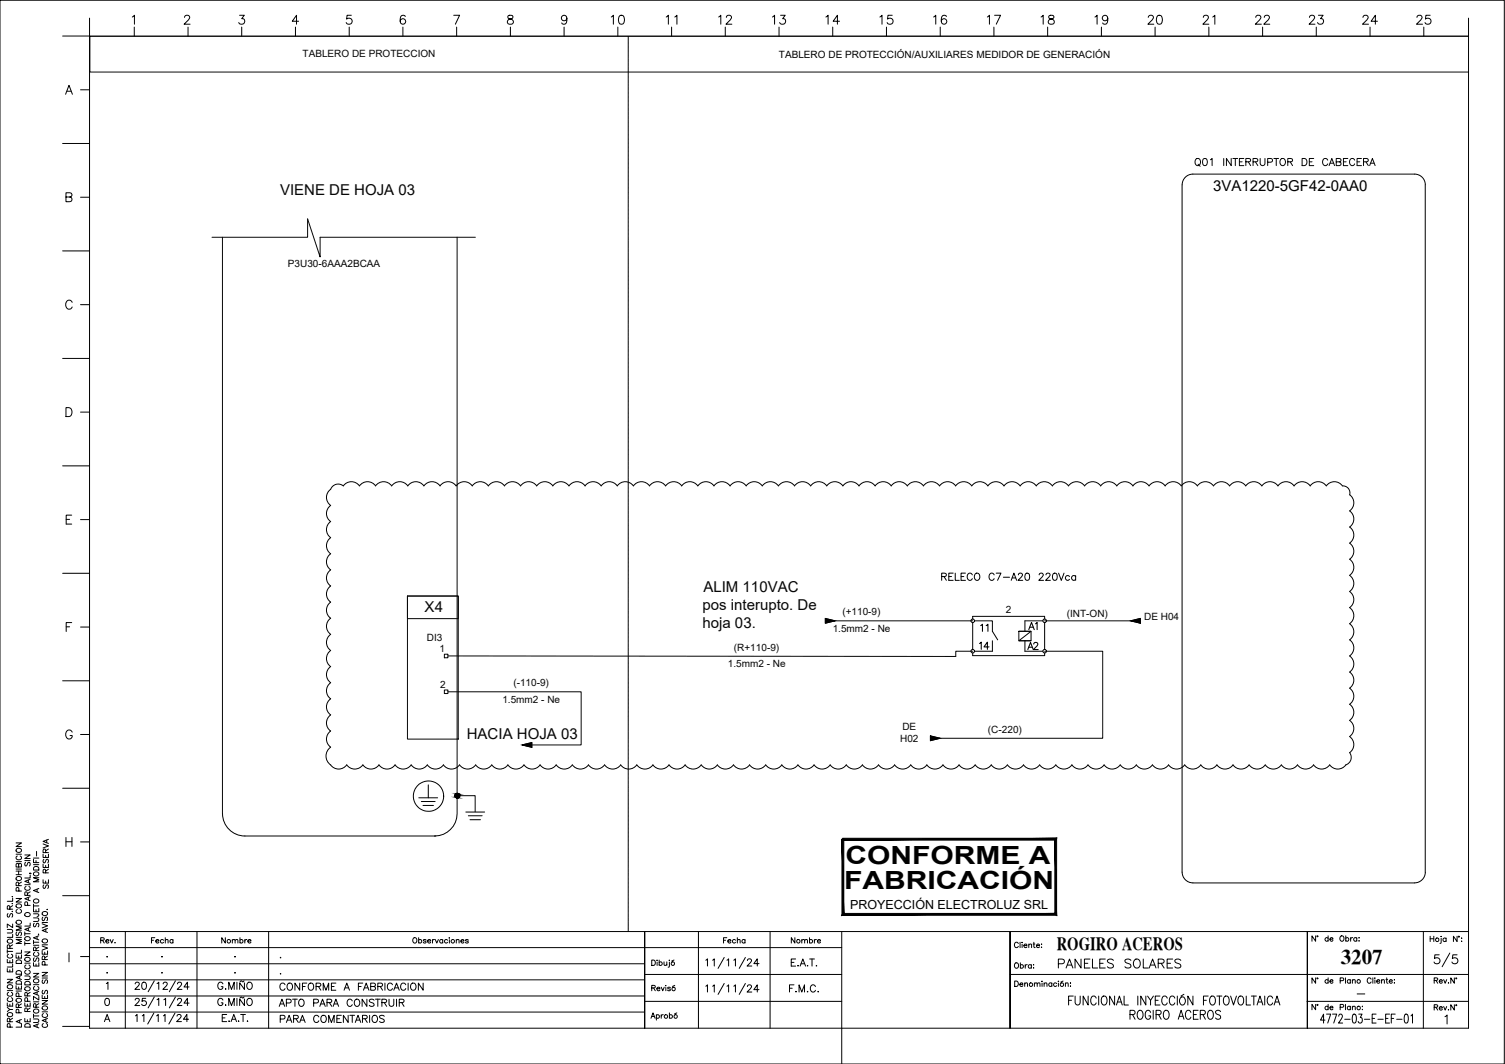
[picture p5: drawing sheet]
<svg xmlns="http://www.w3.org/2000/svg" width="420mm" height="297mm" viewBox="0 0 420 297" stroke-linecap="round" stroke-linejoin="round" font-family="sans-serif">
<!-- layer: Trinchera -->
<g fill="none" stroke="#000" stroke-width=".28">
<path d="M175.4 10.1v.5M175.4 10.7v.1M175.4 11v.7M175.4 11.8v.2M175.4 12.1v.7M175.4 13v.1M175.4 13.2v.8M175.4 14.1v.1M175.4 14.3v.8M175.4 15.2v.1M175.4 15.5v.7M175.4 16.3v.2"/>
<path d="M175.4 16.6v.7M175.4 17.5v.1M175.4 17.7v.8M175.4 18.6v.1M175.4 18.8v.8M175.4 19.7v.1M175.4 20v.7M175.4 20.8v.2M175.4 21.1v.7M175.4 22v.1M175.4 22.2v.8M175.4 23.1v.1"/>
<path d="M175.4 23.3v.8M175.4 24.2v.1M175.4 24.5v.7M175.4 25.3v.2M175.4 25.6v.7M175.4 26.5v.1M175.4 26.7v.8M175.4 27.6v.1M175.4 27.8v.8M175.4 28.7v.1M175.4 29v.7M175.4 29.8v.2"/>
<path d="M175.4 30.1v.7M175.4 31v.1M175.4 31.2v.8M175.4 32.1v.1M175.4 32.3v.8M175.4 33.2v.1M175.4 33.5v.7M175.4 34.3v.2M175.4 34.6v.7M175.4 35.5v.1M175.4 35.7v.8M175.4 36.6v.1"/>
<path d="M175.4 36.8v.8M175.4 37.7v.1M175.4 38v.7M175.4 38.8v.2M175.4 39.1v.7M175.4 40v.1M175.4 40.2v.8M175.4 41.1v.1M175.4 41.3v.8M175.4 42.2v.1M175.4 42.5v.7M175.4 43.3v.2"/>
<path d="M175.4 43.6v.7M175.4 44.5v.1M175.4 44.7v.8M175.4 45.6v.1M175.4 45.8v.8M175.4 46.7v.1M175.4 47v.7M175.4 47.8v.2M175.4 48.1v.7M175.4 49v.1M175.4 49.2v.8M175.4 50.1v.1"/>
<path d="M175.4 50.3v.8M175.4 51.2v.1M175.4 51.5v.7M175.4 52.3v.2M175.4 52.6v.7M175.4 53.5v.1M175.4 53.7v.8M175.4 54.6v.1M175.4 54.8v.8M175.4 55.7v.1M175.4 56v.7M175.4 56.8v.2"/>
<path d="M175.4 57.1v.7M175.4 58v.1M175.4 58.2v.8M175.4 59.1v.1M175.4 59.3v.8M175.4 60.2v.1M175.4 60.5v.7M175.4 61.3v.2M175.4 61.6v.7M175.4 62.5v.1M175.4 62.7v.8M175.4 63.6v.1"/>
<path d="M175.4 63.8v.8M175.4 64.7v.1M175.4 65v.7M175.4 65.8v.2M175.4 66.1v.8M175.4 67v.1M175.4 67.2v.8M175.4 68.1v.1M175.4 68.3v.8M175.4 69.2v.1M175.4 69.5v.7M175.4 70.3v.2"/>
<path d="M175.4 70.6v.7M175.4 71.5v.1M175.4 71.7v.8M175.4 72.6v.1M175.4 72.8v.8M175.4 73.7v.1M175.4 74v.7M175.4 74.9v.1M175.4 75.1v.7M175.4 76v.1M175.4 76.2v.8M175.4 77.1v.1"/>
<path d="M175.4 77.4v.7M175.4 78.2v.1M175.4 78.5v.7M175.4 79.3v.2M175.4 79.6v.7M175.4 80.5v.1M175.4 80.7v.8M175.4 81.6v.1M175.4 81.8v.8M175.4 82.7v.2M175.4 83v.7M175.4 83.8v.2"/>
<path d="M175.4 84.1v.7M175.4 85v.1M175.4 85.2v.8M175.4 86.1v.1M175.4 86.3v.8M175.4 87.2v.1M175.4 87.5v.7M175.4 88.3v.2M175.4 88.6v.8M175.4 89.5v.1M175.4 89.7v.8M175.4 90.6v.1"/>
<path d="M175.4 90.9v.7M175.4 91.7v.1M175.4 92v.7M175.4 92.8v.2M175.4 93.1v.7M175.4 94v.1M175.4 94.2v.8M175.4 95.1v.1M175.4 95.3v.8M175.4 96.2v.1M175.4 96.5v.7M175.4 97.4v.1"/>
<path d="M175.4 97.6v.7M175.4 98.5v.1M175.4 98.7v.8M175.4 99.6v.1M175.4 99.9v.7M175.4 100.7v.1M175.4 101v.7M175.4 101.8v.2M175.4 102.1v.7M175.4 103v.1M175.4 103.2v.8M175.4 104.1v.1"/>
<path d="M175.4 104.3v.8M175.4 105.2v.2M175.4 105.5v.7M175.4 106.3v.2M175.4 106.6v.7M175.4 107.5v.1M175.4 107.7v.8M175.4 108.6v.1M175.4 108.8v.8M175.4 109.7v.1M175.4 110v.7M175.4 110.8v.2"/>
<path d="M175.4 111.1v.8M175.4 112v.1M175.4 112.2v.8M175.4 113.1v.1M175.4 113.4v.7M175.4 114.2v.1M175.4 114.5v.7M175.4 115.3v.2M175.4 115.6v.7M175.4 116.5v.1M175.4 116.7v.8M175.4 117.6v.1"/>
<path d="M175.4 117.8v.8M175.4 118.7v.1M175.4 119v.7M175.4 119.9v.1M175.4 120.1v.7M175.4 121v.1M175.4 121.2v.8M175.4 122.1v.1M175.4 122.4v.7M175.4 123.2v.1M175.4 123.5v.7M175.4 124.3v.2"/>
<path d="M175.4 124.6v.8M175.4 125.5v.1M175.4 125.7v.8M175.4 126.6v.1M175.4 126.8v.8M175.4 127.7v.2M175.4 128v.7M175.4 128.8v.2M175.4 129.1v.7M175.4 130v.1M175.4 130.2v.8M175.4 131.1v.1"/>
<path d="M175.4 131.3v.8M175.4 132.2v.1M175.4 132.5v.7M175.4 133.4v.1M175.4 133.6v.8M175.4 134.5v.1M175.4 134.7v.8M175.4 135.6v.1M175.4 135.9v.7M175.4 136.7v.1M175.4 137v.7M175.4 137.8v.2"/>
<path d="M175.4 138.1v.7M175.4 139v.1M175.4 139.2v.8M175.4 140.1v.1M175.4 140.3v.8M175.4 141.2v.2M175.4 141.5v.7M175.4 142.4v.1M175.4 142.6v.7M175.4 143.5v.1M175.4 143.7v.8M175.4 144.6v.1"/>
<path d="M175.4 144.9v.7M175.4 145.7v.1M175.4 146v.7M175.4 146.8v.2M175.4 147.1v.8M175.4 148v.1M175.4 148.2v.8M175.4 149.1v.1M175.4 149.4v.7M175.4 150.2v.2M175.4 150.5v.7M175.4 151.3v.2"/>
<path d="M175.4 151.6v.7M175.4 152.5v.1M175.4 152.7v.8M175.4 153.6v.1M175.4 153.8v.8M175.4 154.7v.1M175.4 155v.7M175.4 155.9v.1M175.4 156.1v.8M175.4 157v.1M175.4 157.2v.8M175.4 158.1v.1"/>
<path d="M175.4 158.4v.7M175.4 159.2v.1M175.4 159.5v.7M175.4 160.3v.2M175.4 160.6v.8M175.4 161.5v.1M175.4 161.7v.8M175.4 162.6v.1M175.4 162.8v.8M175.4 163.7v.2M175.4 164v.7M175.4 164.9v.1"/>
<path d="M175.4 165.1v.7M175.4 166v.1M175.4 166.2v.8M175.4 167.1v.1M175.4 167.4v.7M175.4 168.2v.1M175.4 168.5v.7M175.4 169.3v.2M175.4 169.6v.8M175.4 170.5v.1M175.4 170.7v.8M175.4 171.6v.1"/>
<path d="M175.4 171.9v.7M175.4 172.7v.2M175.4 173v.7M175.4 173.8v.2M175.4 174.1v.7M175.4 175v.1M175.4 175.2v.8M175.4 176.1v.1M175.4 176.3v.8M175.4 177.2v.1M175.4 177.5v.7M175.4 178.4v.1"/>
<path d="M175.4 178.6v.8M175.4 179.5v.1M175.4 179.7v.8M175.4 180.6v.1M175.4 180.9v.7M175.4 181.7v.1M175.4 182v.7M175.4 182.8v.2M175.4 183.1v.8M175.4 184v.1M175.4 184.2v.8M175.4 185.1v.1"/>
<path d="M175.4 185.3v.8M175.4 186.2v.2M175.4 186.5v.7M175.4 187.4v.1M175.4 187.6v.7M175.4 188.5v.1M175.4 188.7v.8M175.4 189.6v.1M175.4 189.9v.7M175.4 190.7v.1M175.4 191v.7M175.4 191.9v.1"/>
<path d="M175.4 192.1v.8M175.4 193v.1M175.4 193.2v.8M175.4 194.1v.1M175.4 194.4v.7M175.4 195.2v.2M175.4 195.5v.7M175.4 196.3v.2M175.4 196.6v.7M175.4 197.5v.1M175.4 197.7v.8M175.4 198.6v.1"/>
<path d="M175.4 198.8v.8M175.4 199.7v.2M175.4 200v.7M175.4 200.9v.1M175.4 201.1v.8M175.4 202v.1M175.4 202.2v.8M175.4 203.1v.1M175.4 203.4v.7M175.4 204.2v.2M175.4 204.5v.7M175.4 205.3v.2"/>
<path d="M175.4 205.6v.8M175.4 206.5v.1M175.4 206.7v.8M175.4 207.6v.1M175.4 207.9v.7M175.4 208.7v.2M175.4 209v.7M175.4 209.9v.1M175.4 210.1v.7M175.4 211v.1M175.4 211.2v.8M175.4 212.1v.1"/>
<path d="M175.4 212.4v.7M175.4 213.2v.1M175.4 213.5v.7M175.4 214.4v.1M175.4 214.6v.8M175.4 215.5v.1M175.4 215.7v.8M175.4 216.6v.1M175.4 216.9v.7M175.4 217.7v.2M175.4 218v.7M175.4 218.8v.2"/>
<path d="M175.4 219.1v.8M175.4 220v.1M175.4 220.2v.8M175.4 221.1v.1M175.4 221.3v.8M175.4 222.2v.2M175.4 222.5v.7M175.4 223.4v.1M175.4 223.6v.8M175.4 224.5v.1M175.4 224.7v.8M175.4 225.6v.1"/>
<path d="M175.4 225.9v.7M175.4 226.7v.2M175.4 227v.7M175.4 227.8v.2M175.4 228.1v.8M175.4 229v.1M175.4 229.2v.8M175.4 230.1v.1M175.4 230.4v.7M175.4 231.2v.2M175.4 231.5v.7M175.4 232.4v.1"/>
<path d="M175.4 232.6v.7M175.4 233.5v.1M175.4 233.7v.8M175.4 234.6v.1M175.4 234.9v.7M175.4 235.7v.1M175.4 236v.7M175.4 236.9v.1M175.4 237.1v.8M175.4 238v.1M175.4 238.2v.8M175.4 239.1v.1"/>
<path d="M175.4 239.4v.7M175.4 240.2v.2M175.4 240.5v.7M175.4 241.3v.2M175.4 241.6v.8M175.4 242.5v.1M175.4 242.7v.8M175.4 243.6v.1M175.4 243.8v.8M175.4 244.7v.2M175.4 245v.7M175.4 245.9v.1"/>
<path d="M175.4 246.1v.8M175.4 247v.1M175.4 247.2v.8M175.4 248.1v.1M175.4 248.4v.7M175.4 249.2v.2M175.4 249.5v.7M175.4 250.4v.1M175.4 250.6v.8M175.4 251.5v.1M175.4 251.7v.8M175.4 252.6v.1"/>
<path d="M175.4 252.9v.7M175.4 253.7v.2M175.4 254v.7M175.4 254.9v.1M175.4 255.1v.7M175.4 256v.1M175.4 256.2v.8M175.4 257.1v.1M175.4 257.4v.7M175.4 258.2v.2M175.4 258.5v.7M175.4 259.4v.1"/>
<path d="M175.4 259.6v.4"/>
</g>
<!-- layer: TEXTO -->
<path d="M410 10.1h-384.9v10h384.9M59.2 66.2h26.7v-5.1l3.5 10.6v-5.5h43.3M62.1 66.2v160.9M113.7 166.4h14.2v39.9h-14.2zM113.7 166.4h14.2v6.3h-14.2zM233.1 173.3h38.4M291.6 173.3h26.7M124.1 182.6h1v1h-1zM124.1 192.6h1v1h-1zM125.1 193.1h37.1v14.9h-16.4M271.5 181.8h-4.7v1.5l-141.7-.2M291.6 181.8h16.2v24.3h-45.4" fill="none" stroke="#000a00" stroke-width=".28"/>
<!-- layer: zat_Mask_solid -->
<g fill="#010101" stroke="#010101" stroke-width=".28">
<path d="M127.4 221.5h.5z"/>
<path d="M127.2 222.6h.9l-.2 .1z"/>
<path d="M127.4 221.5l.7 .2zM127.2 221.7l.2-.2 .7 .2z"/>
<path d="M127.2 221.7l1.1 .2-.2-.2zM127.2 221.7l1.1 .2h-1.2z"/>
<path d="M127.1 221.9l1.2 .2v-.2zM127.1 221.9l1.2 .2h-1.3z"/>
<path d="M127 222.1l1.3 .3v-.3zM127 222.1l1.3 .3h-1.2z"/>
<path d="M127.1 222.4l1 .2 .2-.2zM127.1 222.4l1 .2h-.9z"/>
<path d="M127.2 222.6l.7 .1zM127.4 222.7h.5z"/>
</g>
<!-- layer: 0 -->
<g fill="none" stroke="#000" stroke-width=".28">
<path d="M330 51.6v191.9M333 48.6h61.9a2.96 2.96 0 0 1 3 3v191.9a2.99 2.99 0 0 1-3 3M333 48.6a2.99 2.99 0 0 0-3 3M127.6 66.2v160.9a6.3 6.3 0 0 1-6.2 6.3M271.5 173.8v7.5M271.5 172.1h20.1M277.1 176.2l1.4 2.4M291.6 173.8v7.5M271.5 183h20.1M62.1 227.1a6.3 6.3 0 0 0 6.3 6.3M68.3 233.4h53.1M121.4 233.4h.1"/>
<path d="M330 243.5a2.99 2.99 0 0 0 3 3M333 246.5h61.9"/>
</g>
<!-- layer: zentity -->
<g fill="none" stroke="#000" stroke-width=".28">
<path d="M119.6 219.1v3.6M116.9 222.7h5.3M117.6 223.8h3.9M118.1 224.9h2.9M127.7 222.1h5v4.5M130 226.7h5.3M130.7 227.7h3.9M131.2 228.8h2.9"/>
<circle cx="119.6" cy="222.3" r="4.2"/>
<circle cx="127.7" cy="222.1" r=".66"/>
</g>
<!-- layer: Cableado interno -->
<path d="M230.4 172.7l2.7 .6-2.7 .7zM315.7 173.3l2.6-.6v1.3zM145.8 208l2.7-.7v1.3zM259.8 205.5l2.6 .6-2.6 .7z" fill="none" stroke="#000" stroke-width=".3"/>
<path d="M230.4 172.7l2.7 .6-2.7 .7zM315.7 173.3l2.6-.6v1.3zM145.8 208l2.7-.7v1.3zM259.8 205.5l2.6 .6-2.6 .7z" fill="#000" stroke="#000" stroke-width=".28"/>
<!-- layer: TEXTO -->
<g fill="none" stroke="#000" stroke-width=".28">
<path d="M118.3 135.6a2.74 2.74 0 0 0-4.5 0 2.74 2.74 0 0 0-4.4 0 2.76 2.76 0 0 0-4.6 0 2.74 2.74 0 0 0-4.4 0 2.76 2.76 0 0 0-4.5 0 2.24 2.24 0 0 0-3.6 1 2.74 2.74 0 0 0 0 4.5 2.76 2.76 0 0 0 0 4.5 2.74 2.74 0 0 0 0 4.5M118.4 135.6a2.74 2.74 0 0 1 4.4 0 2.74 2.74 0 0 1 4.5 0M127.3 135.6a2.74 2.74 0 0 1 4.5 0 2.74 2.74 0 0 1 4.5 0M136.3 135.6a2.74 2.74 0 0 1 4.5 0 2.76 2.76 0 0 1 4.5 0 2.76 2.76 0 0 1 4.5 0 2.74 2.74 0 0 1 4.5 0 2.76 2.76 0 0 1 4.5 0 2.74 2.74 0 0 1 4.5 0 2.76 2.76 0 0 1 4.5 0 2.74 2.74 0 0 1 4.5 0 2.74 2.74 0 0 1 4.5 0M176.8 135.6a2.74 2.74 0 0 1 4.5 0 2.74 2.74 0 0 1 4.5 0M185.8 135.6a2.74 2.74 0 0 1 4.5 0 2.76 2.76 0 0 1 4.5 0 2.74 2.74 0 0 1 4.5 0 2.76 2.76 0 0 1 4.5 0 2.74 2.74 0 0 1 4.5 0 2.76 2.76 0 0 1 4.5 0 2.76 2.76 0 0 1 4.5 0 2.74 2.74 0 0 1 4.5 0 2.74 2.74 0 0 1 4.5 0M226.3 135.6a2.74 2.74 0 0 1 4.5 0 2.74 2.74 0 0 1 4.5 0M235.3 135.6a2.74 2.74 0 0 1 4.5 0 2.74 2.74 0 0 1 4.5 0M244.3 135.6a2.74 2.74 0 0 1 4.5 0 2.76 2.76 0 0 1 4.5 0 2.74 2.74 0 0 1 4.5 0 2.76 2.76 0 0 1 4.5 0 2.74 2.74 0 0 1 4.5 0 2.76 2.76 0 0 1 4.5 0 2.74 2.74 0 0 1 4.5 0M275.8 135.6a2.76 2.76 0 0 1 4.5 0 2.74 2.74 0 0 1 4.5 0M284.8 135.6a2.74 2.74 0 0 1 4.5 0 2.74 2.74 0 0 1 4.5 0M293.8 135.6a2.74 2.74 0 0 1 4.5 0 2.76 2.76 0 0 1 4.5 0 2.74 2.74 0 0 1 4.5 0 2.76 2.76 0 0 1 4.5 0 2.74 2.74 0 0 1 4.5 0 2.76 2.76 0 0 1 4.5 0 2.74 2.74 0 0 1 4.5 0 2.76 2.76 0 0 1 4.5 0 2.74 2.74 0 0 1 4.5 0 2.76 2.76 0 0 1 4.5 0 2.74 2.74 0 0 1 4.5 0"/>
<path d="M343.3 135.6a2.74 2.74 0 0 1 4.5 0 2.74 2.74 0 0 1 4.5 0M352.3 135.6a2.74 2.74 0 0 1 4.5 0 2.76 2.76 0 0 1 4.5 0 2.74 2.74 0 0 1 4.5 0 2.76 2.76 0 0 1 4.5 0 2.74 2.74 0 0 1 4.5 0 1.94 1.94 0 0 1 2 2.5 2.74 2.74 0 0 1 0 4.5M92.3 150.1a2.74 2.74 0 0 0 0 4.5 2.74 2.74 0 0 0 0 4.5M92.3 159.1a2.74 2.74 0 0 0 0 4.5 2.74 2.74 0 0 0 0 4.5M376.8 151.6a2.74 2.74 0 0 1 0 4.5 2.76 2.76 0 0 1 0 4.5 2.76 2.76 0 0 1 0 4.5 2.74 2.74 0 0 1 0 4.5 2.76 2.76 0 0 1 0 4.5 2.74 2.74 0 0 1 0 4.5 2.76 2.76 0 0 1 0 4.5 2.74 2.74 0 0 1 0 4.5 2.74 2.74 0 0 1 0 4.5M376.8 142.6a2.74 2.74 0 0 1 0 4.5 2.74 2.74 0 0 1 0 4.5M92.3 168.1a2.74 2.74 0 0 0 0 4.5 2.74 2.74 0 0 0 0 4.5 2.76 2.76 0 0 0 0 4.5 2.76 2.76 0 0 0 0 4.5 2.74 2.74 0 0 0 0 4.5 2.76 2.76 0 0 0 0 4.5 2.74 2.74 0 0 0 0 4.5 2.76 2.76 0 0 0 0 4.5 2.74 2.74 0 0 0 0 4.5M376.8 192.1a2.74 2.74 0 0 1 0 4.5 2.74 2.74 0 0 1 0 4.5M92.3 213.5a2.76 2.76 0 0 0 4.5 0 2.74 2.74 0 0 0 4.5 0M92.3 208.6a3 3 0 0 0 0 4.9M101.3 213.5a2.74 2.74 0 0 0 4.5 0 2.74 2.74 0 0 0 4.5 0 2.76 2.76 0 0 0 4.5 0 2.74 2.74 0 0 0 4.5 0 2.76 2.76 0 0 0 4.5 0 2.74 2.74 0 0 0 4.5 0 2.76 2.76 0 0 0 4.5 0 2.74 2.74 0 0 0 4.5 0 2.76 2.76 0 0 0 4.5 0M141.8 213.5a2.74 2.74 0 0 0 4.5 0 2.76 2.76 0 0 0 4.5 0 2.74 2.74 0 0 0 4.5 0 2.76 2.76 0 0 0 4.5 0"/>
<path d="M159.8 213.5a2.74 2.74 0 0 0 4.5 0 2.74 2.74 0 0 0 4.5 0 2.76 2.76 0 0 0 4.5 0 2.74 2.74 0 0 0 4.5 0 2.76 2.76 0 0 0 4.5 0 2.74 2.74 0 0 0 4.5 0 2.76 2.76 0 0 0 4.5 0 2.74 2.74 0 0 0 4.5 0 2.76 2.76 0 0 0 4.5 0 2.74 2.74 0 0 0 4.5 0 2.76 2.76 0 0 0 4.5 0 2.74 2.74 0 0 0 4.5 0 2.76 2.76 0 0 0 4.5 0 2.74 2.74 0 0 0 4.4 0 2.76 2.76 0 0 0 4.6 0 2.76 2.76 0 0 0 4.5 0 2.74 2.74 0 0 0 4.5 0 2.76 2.76 0 0 0 4.5 0 2.74 2.74 0 0 0 4.4 0 2.76 2.76 0 0 0 4.6 0M249.8 213.5a2.74 2.74 0 0 0 4.4 0 2.76 2.76 0 0 0 4.6 0 2.74 2.74 0 0 0 4.4 0 2.76 2.76 0 0 0 4.5 0 2.74 2.74 0 0 0 4.5 0 2.76 2.76 0 0 0 4.5 0 2.74 2.74 0 0 0 4.5 0M281.3 213.5a2.74 2.74 0 0 0 4.4 0 2.74 2.74 0 0 0 4.5 0M290.2 213.5a2.74 2.74 0 0 0 4.5 0 2.76 2.76 0 0 0 4.5 0 2.74 2.74 0 0 0 4.5 0 2.76 2.76 0 0 0 4.5 0 2.74 2.74 0 0 0 4.5 0 2.76 2.76 0 0 0 4.5 0 2.74 2.74 0 0 0 4.5 0 2.76 2.76 0 0 0 4.5 0 2.74 2.74 0 0 0 4.5 0 2.76 2.76 0 0 0 4.5 0 2.74 2.74 0 0 0 4.5 0M339.7 213.5a2.74 2.74 0 0 0 4.5 0 2.74 2.74 0 0 0 4.5 0M348.7 213.5a2.74 2.74 0 0 0 4.5 0 2.76 2.76 0 0 0 4.5 0M357.7 213.5a2.74 2.74 0 0 0 4.5 0 2.76 2.76 0 0 0 4.5 0 2.74 2.74 0 0 0 4.5 0 2.76 2.76 0 0 0 4.5 0M376.8 210.1a2.19 2.19 0 0 1-1.1 3.4M376.8 201.1a2.76 2.76 0 0 1 0 4.5 2.74 2.74 0 0 1 0 4.5"/>
</g>
<!-- layer: ASHADE -->
<g fill="none" stroke="#000" stroke-width=".28">
<path d="M0 .1h420v296.9h-420zM4.5 235.3h1.5l-1.5 1h1.5M4.5 238.5h1.5M4.6 237.1a.71 .71 0 0 1 .9-.3 .71 .71 0 0 1 .3 1 .74 .74 0 0 1-.9 .1 .74 .74 0 0 1-.3-.8zM4.8 239a.54 .54 0 0 0-.3 .6 .54 .54 0 0 0 .6 .4h.3a.54 .54 0 0 0 .6-.4 .54 .54 0 0 0-.4-.6M6.9 238.7h1.5l-1.5 1h1.5M9.4 239.9v.9h1.4M9.4 239.6h1.4M2 259.5h1.1l.4 .4-.2 .5-1.3 .1M2.2 255l-.2 .4 .2 .6h.3l.6-1 .4 .4-.2 .6M2.8 253.8l-.1-.8-.4-.2-.3 .4v.6h1.5M3.4 252.3h.1z"/>
<path d="M3.4 250.3h.1zM3.5 254.4v.1zM3.5 258v1l-1.5-1v1M3.5 250.7v.9h-1.5M3.5 252.8l-.7 .5M4.5 250.8h1.5l-1.5 1h1.5M4.5 244.2h1.5M4.5 243.2h1.5M4.5 242.6h1.5M4.5 240.5h1.5M4.6 257.2a.71 .71 0 0 1 .9-.3 .71 .71 0 0 1 .3 1 .74 .74 0 0 1-.9 .1 .74 .74 0 0 1-.3-.8zM4.6 252.6a.71 .71 0 0 1 .9-.3 .71 .71 0 0 1 .3 1 .74 .74 0 0 1-.9 .1 .74 .74 0 0 1-.3-.8z"/>
<path d="M4.6 245a.71 .71 0 0 1 .9-.3 .71 .71 0 0 1 .3 1 .74 .74 0 0 1-.9 .1 .74 .74 0 0 1-.3-.8zM4.8 253.9a.54 .54 0 0 0-.3 .6 .54 .54 0 0 0 .6 .5h.3a.54 .54 0 0 0 .6-.5 .54 .54 0 0 0-.4-.6M5.2 247.3l-.1-.9-.5-.1-.1 1h1.5M5.2 241.4l.3-.4 .5 .4v.6h-1.5l.1-.8 .2-.2 .3 .2 .1 .8M5.2 243.2v1M5.3 248.8l-.1-.9h-.6l-.1 .9h1.5M6 258.5h-1.5l1.5 .6-1.5 .6h1.5M6 246.3l-.8 .4M6.9 247h1.5M6.9 240.2h1.5M7.1 254.9a.69 .69 0 0 1 1-.1 .69 .69 0 0 1 .1 1 .74 .74 0 0 1-.9 .1 .74 .74 0 0 1-.3-.9zM7.1 240.8l-.2 .3 .2 .7 .4-.2 .4-.8h.3l.2 .3-.2 .7"/>
<path d="M7.3 247.5a.56 .56 0 0 0-.4 .6 .56 .56 0 0 0 .6 .4h.4a.56 .56 0 0 0 .5-.4 .56 .56 0 0 0-.3-.6M7.6 250v-.9l-.5-.1-.2 1h1.5M7.7 252.8l-.1-.9h-.6l-.1 .9h1.5M7.9 245.7v.7M7.9 250.5v.8M7.9 259.1v.7M8.3 243.8l.4 .1M8.4 258.9l-1.5 .6 1.5 .5M8.4 257.7v.8h-1.5M8.4 250.3l-1.5 .6 1.5 .6M8.4 245.5l-1.5 .5 1.5 .6M8.4 244.2v.9h-1.5"/>
<path d="M8.4 249l-.8 .5M9.4 256.3h1l.4 .4-.2 .5h-1.2M9.4 255.1l1.3 .1 .1 .5-.4 .1M9.4 253.6v.9h1.4v-.9M9.4 252.4v1M9.4 252.9h1.4M9.4 241.4h1.4M9.4 243.7a.7 .7 0 0 1 1-.3 .7 .7 0 0 1 .2 1 .73 .73 0 0 1-.9 .1 .73 .73 0 0 1-.3-.8zM9.4 242.2a.83 .83 0 0 1 1.4 .2v.5h-1.4zM9.6 257.8l-.2 .3v.5l.4 .1 .5-.9h.3l.2 .3-.2 .6M10.1 254v.5M10.8 248l-1.4 .6 1.4 .6"/>
<path d="M10.8 245h-1.4l1.4 .6-1.4 .6h1.4M11.8 257.9l1.5 .6-1.5 .5M11.8 257.5h1.5M11.9 254.7a.7 .7 0 0 1 .9-.2 .7 .7 0 0 1 .3 1 .73 .73 0 0 1-.9 .1 .73 .73 0 0 1-.3-.9zM12 256l-.2 .4 .2 .6 .3-.1 .4-.8 .4-.1 .2 .4-.2 .6M12.8 259.4v.7M13.1 253.9h.2zM13.3 259.2l-1.5 .6 1.5 .5M2 280v.9h1.5v-.9M2 273.4h1.5l-1.5 1h1.5M2 270.4v.9h1.5v-.9M2 267.8v1h1.5v-1"/>
<path d="M2 276.5h1.5M2 265.6h1.5M2 265.1v1M2.1 275.2a.71 .71 0 0 1 1-.3 .71 .71 0 0 1 .2 1 .74 .74 0 0 1-.9 .1 .74 .74 0 0 1-.3-.8zM2.1 262.5a.71 .71 0 0 1 1-.3 .71 .71 0 0 1 .2 1 .74 .74 0 0 1-.9 .1 .74 .74 0 0 1-.3-.8zM2.4 278.5a.56 .56 0 0 0-.4 .7 .56 .56 0 0 0 .6 .4h.4a.56 .56 0 0 0 .5-.4 .56 .56 0 0 0-.3-.7M2.4 277a.56 .56 0 0 0-.4 .7 .56 .56 0 0 0 .6 .4h.4a.56 .56 0 0 0 .5-.4 .56 .56 0 0 0-.3-.7M2.4 266.4a.56 .56 0 0 0-.4 .6 .56 .56 0 0 0 .6 .5h.4a.56 .56 0 0 0 .5-.5 .56 .56 0 0 0-.3-.6M2.8 264.8l-.1-.9-.5-.1-.2 1h1.5M2.8 268.2v.6M2.8 270.7v.6M3.5 269.1v.9h-1.5"/>
<path d="M3.5 260.8v.9h-1.5M3.5 263.8l-.7 .5M4.5 275.2v.9h1.5v-.9M4.5 266.5v1h1.5v-1M4.5 276.7h1.5M4.5 261.7h1.5M4.6 279a.71 .71 0 0 1 .9-.3 .71 .71 0 0 1 .3 1 .74 .74 0 0 1-.9 .1 .74 .74 0 0 1-.3-.8zM4.6 274a.82 .82 0 0 1 1-.2 .82 .82 0 0 1 .4 1h-1.5zM4.6 271.3a.84 .84 0 0 1 1.4 .2v.5h-1.5zM4.6 268.3a.86 .86 0 0 1 1.4 .2v.5h-1.5zM4.7 260.2l-.2 .3 .2 .7 .3-.1 .4-.8 .4-.1 .2 .3-.2 .7M5.2 266.9v.6"/>
<path d="M5.2 275.5v.6M5.3 278.2l-.1-.9-.6-.1-.1 1h1.5M5.5 272.5v.7M6 272.3l-1.5 .6 1.5 .6M6 265.2v.9h-1.5M6 262.3h-1.5l1.5 .5-1.5 .6h1.5M6.9 280v.9h1.5v-.9M6.9 272.5h1.1l.4 .4-.2 .5-1.3 .1M6.9 265.8h1.5l-1.5 .9h1.5M6.9 268.9h1.5M6.9 263.4h1.5M6.9 260.2v1"/>
<path d="M6.9 262.9v1M6.9 260.7h1.5M7 275.7a.71 .71 0 0 1 1-.2 .71 .71 0 0 1 .2 1 .74 .74 0 0 1-.9 .1 .74 .74 0 0 1-.3-.9zM7 274.3a.81 .81 0 0 1 1-.3 .81 .81 0 0 1 .4 1h-1.5zM7 267.5a.71 .71 0 0 1 1-.2 .71 .71 0 0 1 .2 1 .74 .74 0 0 1-.9 0 .74 .74 0 0 1-.3-.8zM7.1 261.6a.73 .73 0 0 1 .9-.1 .73 .73 0 0 1 .3 .8 .7 .7 0 0 1-.9 .3 .7 .7 0 0 1-.3-1zM7.3 270.9a.56 .56 0 0 0-.4 .6 .56 .56 0 0 0 .6 .5 .63 .63 0 0 0 .8-.2 .63 .63 0 0 0-.1-.8l-.1-.1M7.3 269.4a.56 .56 0 0 0-.4 .6 .56 .56 0 0 0 .6 .5 .63 .63 0 0 0 .8-.2 .63 .63 0 0 0-.1-.8l-.1-.1M7.6 278v-.8l-.4-.2-.3 .4v.6h1.5M7.7 279.5l-.1-.8-.5-.1-.2 .9h1.5M8.4 277l-.8 .5M9.4 271.7h1.4l-1.4 1.1h1.4"/>
<path d="M9.4 268.8v.9h1.4v-.9M9.4 262.5v1M9.4 279.7h1.4M9.4 274.9h1.4M9.4 263.9h1.4M9.4 263h1.4M9.6 267.4l-.2 .3 .2 .7 .3-.1 .4-.8h.5v.5l-.2 .4M9.7 275.4a.6 .6 0 0 0-.3 .8 .6 .6 0 0 0 .9 .3 .55 .55 0 0 0 .5-.5 .55 .55 0 0 0-.3-.6M9.7 265.9a.6 .6 0 0 0-.3 .8 .6 .6 0 0 0 .9 .3 .55 .55 0 0 0 .5-.5 .55 .55 0 0 0-.3-.6M10.1 265.4l-.1-.9h-.5l-.1 .9h1.4M10.1 269.1v.6M10.4 261.5v.7"/>
<path d="M10.4 277v.7M10.8 260.8v.1zM10.8 278.2v1l-1.4-1v1M10.8 276.8l-1.4 .5 1.4 .6M10.8 261.2l-1.4 .6 1.4 .6M10.8 264.4l-.7 .5M11.8 279.3h1.5l-1.5 1h1.5M11.8 277.8v1h1.5v-1M11.8 271.5h1.5l-1.5 1h1.5M11.8 265.5v.9h1.5v-.9M11.8 264.1l1.5 .6-1.5 .5M11.8 273h1.5"/>
<path d="M11.8 263.8h1.5M11.9 262.4a.7 .7 0 0 1 .9-.3 .7 .7 0 0 1 .3 1 .72 .72 0 0 1-.9 .1 .72 .72 0 0 1-.3-.8zM12 276.5l-.2 .3 .2 .7 .3-.2 .4-.8h.4l.2 .3-.2 .7M12 273.5l-.2 .4 .2 .6h.3l.4-.9 .4-.1 .2 .4-.2 .6M12.5 267.9l-.1-.9h-.5l-.1 .9h1.5M12.5 265.8v.6M12.5 278.2v.6M12.6 269.4l-.1-.9h-.6l-.1 .9h1.5M13.3 266.9l-.8 .5M2 281.2l.8 .6M2.1 283a.71 .71 0 0 1 1-.3 .71 .71 0 0 1 .2 1 .74 .74 0 0 1-.9 .1 .74 .74 0 0 1-.3-.8zM2.8 285.2l-.1-.8-.5-.1-.2 .9h1.5"/>
<path d="M2.8 280.3v.6M2.8 286.8v-.9l-.6-.1-.2 1h1.5M3.5 281.8h-.7l-.8 .6M3.5 284.3l-.7 .5M5.2 281.2l-.1-.8-.5-.1-.1 .9h1.5M5.3 282.8l-.1-.9-.6-.1-.1 1h1.5M5.5 284.8v.7M6 285.9v.9h-1.5M6 284.6l-1.5 .6 1.5 .6M6 280.3l-.8 .5M6.9 284.3v.9h1.5v-.9M7 286a.86 .86 0 0 1 1.4 .2v.6h-1.5z"/>
<path d="M7.6 282.4v-.9h-.5l-.2 .9h1.5M7.6 280.3v.6M7.6 284.7v.5M8.4 281.4l-.8 .5M9.4 284.5h1l.4 .4-.2 .5-1.2 .1M9.4 283.6h1.4M9.4 283.1v1M10.1 281.2l-.1-.9h-.5l-.1 .9h1.4M10.4 286v.8M10.8 285.8l-1.4 .6 1.4 .6M10.8 280.2l-.7 .5M11.8 282.5h1.5"/>
<path d="M12 281a.74 .74 0 0 1 .9-.1 .74 .74 0 0 1 .3 .8 .71 .71 0 0 1-1 .3 .71 .71 0 0 1-.2-1zM12.1 285.8a.54 .54 0 0 0-.3 .6 .54 .54 0 0 0 .5 .4h.4a.54 .54 0 0 0 .6-.4 .54 .54 0 0 0-.4-.6M12.1 283a.56 .56 0 0 0-.3 .6 .56 .56 0 0 0 .5 .4h.4a.56 .56 0 0 0 .6-.4 .56 .56 0 0 0-.4-.6M12.8 284.5v.7M13.3 284.3l-1.5 .6 1.5 .6M25 287v-276.9h385v276.9M235 287v10"/>
<circle cx="10" cy="251.5" r=".69"/>
<circle cx="10" cy="273.8" r=".69"/>
<circle cx="10" cy="282.3" r=".69"/>
</g>
<!-- layer: Texto-rotulo -->
<g fill="none" stroke="#000" stroke-width=".28">
<path d="M17.5 10.1h7.5M36.9 4.7l.6-.4v2.5M37.5 7.6v2.5M51.5 4.9l.3-.5a.8 .8 0 0 1 1 .1 .77 .77 0 0 1-.2 1.1l-1.2 1.2h1.7M52.5 7.6v2.5M66.9 4.3h1.3l-.7 .9a.83 .83 0 0 1 .6 1.3 .83 .83 0 0 1-1.4-.2M67.5 7.6v2.5M82.5 7.6v2.5M83.4 5.9h-1.8l1.2-1.6v2.5M97.5 7.6v2.5M98.1 4.3h-1.2l-.1 1a.88 .88 0 0 1 1.3 0 .88 .88 0 0 1-.2 1.4 .88 .88 0 0 1-1.3-.4M112.5 7.6v2.5"/>
<path d="M113.1 4.6a.71 .71 0 0 0-1-.2 1.42 1.42 0 0 0 .4 2.4 .77 .77 0 0 0 .8-.8 .77 .77 0 0 0-.8-.8 .77 .77 0 0 0-.8 .7M126.7 4.3h1.6l-1.2 2.5M127.5 7.6v2.5M141.9 4.4a.51 .51 0 0 0 .2 .8 .91 .91 0 0 1 1 .4 .91 .91 0 0 1 0 1.1l-.9 .1a.71 .71 0 0 1-.6-.8 .71 .71 0 0 1 .8-.7l.4-.1a.51 .51 0 0 0 .3-.8zM142.5 7.6v2.5M157.5 7.6v2.5M158.3 5.1a.77 .77 0 0 1-1.1 .7 .77 .77 0 0 1-.3-1.2 .77 .77 0 0 1 1.2 0 2.22 2.22 0 0 1-.2 2.1 .76 .76 0 0 1-1.1-.3M410 5.1v5M18.3 26.3l1-2.5 .9 2.5M18.6 25.5h1.3M22.5 25.1h2.5M17.5 40.1h7.5"/>
<path d="M18.4 55l1.5-.1 .2-.4-.1-.5-.5-.2h-1.1v2.5h1.1a.66 .66 0 0 0 .6-.6 .66 .66 0 0 0-.6-.7M22.5 55.1h2.5M17.5 70h7.5M20.2 84.4a.93 .93 0 0 0-1.1-.6 .93 .93 0 0 0-.7 1v.6a.93 .93 0 0 0 .7 .9 .93 .93 0 0 0 1.1-.6M22.5 85.1h2.5M17.5 100.1h7.5M18.4 113.8h.9a1.34 1.34 0 0 1 .8 1.2 1.34 1.34 0 0 1-.8 1.3h-.9zM22.5 115h2.5M17.5 130.1h7.5M18.5 145h.9M20 143.8h-1.5v2.5h1.5M22.5 145.1h2.5"/>
<path d="M17.5 160h7.5M18.5 175h.9M20 173.8h-1.5v2.5M22.5 175.1h2.5M17.5 190.1h7.5M20.2 204.4a.93 .93 0 0 0-1.1-.6 .93 .93 0 0 0-.7 1v.5a.9 .9 0 0 0 .9 1 .9 .9 0 0 0 .9-1h-.6M22.5 205h2.5M17.5 220.1h7.5M18.4 233.8v2.5M18.4 235h1.7M20.1 233.8v2.5M22.5 235h2.5"/>
<path d="M17.5 250h7.5M19.3 266v2.5M22.5 267h2.5M115.4 262l.1-.2a.7 .7 0 0 1 .9 .7 .7 .7 0 0 1-.9 .7l-.3-.5zM116.9 262.5a.47 .47 0 0 1 .7-.1 .47 .47 0 0 1 0 .7 .47 .47 0 0 1-.7 0M116.9 261.8v1.5M119 262.5l-.3-.2h-.5v.3l.5 .2 .3 .3-.3 .2-.5-.2M119.4 262.7h.8a.48 .48 0 0 0-.6-.3 .48 .48 0 0 0-.2 .7 .48 .48 0 0 0 .7 .1l.1-.1M120.7 262.3v1M121.3 262.3h-.4l-.2 .4M121.5 262.3l.4 1 .5-1M123.6 262.5a.47 .47 0 0 0-.7-.1 .47 .47 0 0 0 0 .7 .47 .47 0 0 0 .7 0"/>
<path d="M123.6 262.3v1M124.9 262.5a.47 .47 0 0 0-.7-.1 .47 .47 0 0 0 0 .7 .47 .47 0 0 0 .7 0M125.4 261.8h.1zM125.5 262.3v1M127.4 262.6l.3-.3h.4l.1 1M127.4 262.3v1M128.7 262.7h.8a.47 .47 0 0 0-.6-.3 .47 .47 0 0 0-.2 .7 .47 .47 0 0 0 .7 .1l.1-.1M130.7 262.5l-.2-.2h-.5v.3l.7 .5-.2 .2-.6-.2M181.9 275.8l.9-.1 .1-.5-1-.1v1.5M181.9 268h.6a.81 .81 0 0 1 .5 .8 .81 .81 0 0 1-.5 .7h-.6zM182.5 275.8l.4 .8M183.4 276h.8a.48 .48 0 0 0-.6-.3 .48 .48 0 0 0-.2 .7 .48 .48 0 0 0 .7 .1l.1-.1"/>
<path d="M183.5 268v.2zM183.5 268.6v.9M184 268.7a.47 .47 0 0 1 .7 0 .47 .47 0 0 1 0 .7 .47 .47 0 0 1-.7-.1M184 268v1.5M184.6 275.6l.4 1 .4-1M185.4 268.5v.9l.4 .1 .4-.3M185.9 275.1v.1zM185.9 275.7v.9M186.2 268.5v1M186.9 268v.2zM186.9 268.6v1.1l-.4 .3M187.2 275.8l-.3-.2-.5 .2 .7 .4v.3l-.4 .1-.3-.2"/>
<path d="M188.2 268l-.7 .3M188.4 275.1l-.7 .3M283.3 273.9h.5a.8 .8 0 0 1 .5 .7 .8 .8 0 0 1-.5 .8h-.5zM283.5 268.9a.7 .7 0 0 1 .9 .6 .7 .7 0 0 1-.9 .7l-.3-.5zM284.3 263.4a.56 .56 0 0 0-.6-.4 .56 .56 0 0 0-.5 .6v.4a.56 .56 0 0 0 .5 .6 .56 .56 0 0 0 .6-.4M284.7 274.8h.9a.49 .49 0 0 0-.7-.3 .49 .49 0 0 0-.2 .7 .49 .49 0 0 0 .7 .1l.2-.1M284.8 263v1.5M284.9 269.5a.47 .47 0 0 1 .7 0 .47 .47 0 0 1 0 .7 .47 .47 0 0 1-.7-.1M284.9 268.8v1.5M285.3 263v.2zM285.3 263.6v.9M285.9 264h.8a.49 .49 0 0 0-.7-.3 .49 .49 0 0 0-.2 .7 .49 .49 0 0 0 .8 .1l.1-.2"/>
<path d="M286.1 274.7l.3-.3 .4 .1 .1 .9M286.1 274.4v1M286.2 269.3v1M286.8 269.3l-.4 .1-.2 .3M287.2 263.8l.4-.2h.3l.1 .9M287.2 263.6v.9M287.9 269.5a.48 .48 0 0 0-.7-.1 .48 .48 0 0 0 0 .8 .48 .48 0 0 0 .7-.1M287.9 269.3v1M288.4 263.6h.5M288.6 269.3h.1M288.6 270.2h.1M288.6 263v1.3l.4 .2"/>
<path d="M288.8 274.7l.3-.3 .4 .1 .1 .9M288.8 274.4v1M289.3 264h.9a.48 .48 0 0 0-.5-.4 .48 .48 0 0 0-.4 .5 .48 .48 0 0 0 .4 .4l.5-.2M289.6 274.7l.3-.3 .4 .1v.9M290.7 263.6h.2zM290.7 264.5h.2zM290.9 273.9v.1zM290.9 274.5v.9M291.5 274.7l.3-.3 .4 .1 .1 .9M291.5 274.4v1M293.6 274.6a.48 .48 0 0 0-.7-.1 .48 .48 0 0 0 0 .7 .48 .48 0 0 0 .7 0M293.6 274.4v1"/>
<path d="M295 274.6a.48 .48 0 0 0-.7-.1 .48 .48 0 0 0 0 .7 .48 .48 0 0 0 .7 0M295.5 273.9v.1zM295.5 274.5v.9M296.8 273.9l-.7 .3M297.4 274.7l.4-.3 .3 .1 .1 .9M297.4 274.4v1M298.9 274.4h.1M298.9 275.3h.1M367.3 273v1.5l-1-1.5v1.5M367.3 261.3v1.5l-1-1.5v1.5M370.8 273.7a.48 .48 0 0 0-.7-.1 .48 .48 0 0 0 0 .8 .48 .48 0 0 0 .7-.1M370.8 262a.48 .48 0 0 0-.7-.1 .48 .48 0 0 0 0 .7 .48 .48 0 0 0 .7-.1"/>
<path d="M370.8 261.3v1.5M370.8 273v1.5M371.3 273.9h.8a.48 .48 0 0 0-.7-.3 .48 .48 0 0 0 .1 .8l.4 .1 .2-.2M371.3 262.2h.8a.43 .43 0 0 0-.4-.5 .43 .43 0 0 0-.4 .5l.3 .6 .5-.3M374.1 273.8l.9-.1 .1-.4-.3-.3h-.7v1.5M374.2 261.5l.2-.2a.7 .7 0 0 1 .8 .7 .7 .7 0 0 1-.8 .7l-.3-.5zM375.6 273v1.5M375.7 262a.47 .47 0 0 1 .7-.1 .47 .47 0 0 1 0 .7 .47 .47 0 0 1-.7-.1M375.7 261.3v1.5M377 273.7a.47 .47 0 0 0-.7-.1 .47 .47 0 0 0 0 .7 .47 .47 0 0 0 .7 0M377 273.5v1M377.1 261.8v1"/>
<path d="M377.5 273.8l.4-.3 .4 .1 .1 .9M377.5 273.5v1M377.6 261.8h-.3l-.2 .4M378.8 262a.48 .48 0 0 0-.7-.1 .48 .48 0 0 0 0 .7 .48 .48 0 0 0 .7-.1M378.8 261.8v1M379.3 262.7h.2zM379.4 261.8v.1zM382.8 273.4a.56 .56 0 0 0-.7-.4 .56 .56 0 0 0-.4 .6v.3a.56 .56 0 0 0 .4 .6 .56 .56 0 0 0 .7-.4M383.3 273v1.5M383.8 273v.1zM383.8 273.6v.9M384.3 273.9h.9a.48 .48 0 0 0-.5-.4 .48 .48 0 0 0-.4 .5 .48 .48 0 0 0 .4 .5l.5-.2"/>
<path d="M385.7 273.8l.4-.3 .3 .1 .1 .9M385.7 273.5v1M386.9 273.5h.5M387.1 273v1.2l.4 .3M387.8 273.9h.9a.48 .48 0 0 0-.8-.3 .48 .48 0 0 0 .2 .8l.3 .1 .3-.2M389.3 274.3h.1M389.3 273.5v.1zM399.3 261.4v1.5M399.3 262.1h1M400.3 261.4v1.5M400.4 273.7l.8-.1 .1-.5-.9-.1v1.5M400.9 273.7l.5 .8"/>
<path d="M401.8 273.9h.9a.48 .48 0 0 0-.8-.3 .48 .48 0 0 0 .1 .8l.4 .1 .3-.2M402.3 261.4h.1M402.3 261.9v1.2l-.3 .3M403 273.5l.5 1 .4-1M403.7 262.1a.48 .48 0 0 0-.7-.1 .48 .48 0 0 0 0 .7 .48 .48 0 0 0 .7-.1M403.7 261.9v1M404.3 274.4h.2zM406 273v1.5l-1-1.5v1.5M406.8 261.4v1.5l-1-1.5v1.5M408.1 261.9v.1zM17.5 286.5h7.5M181.7 284.3l.6-1.5 .6 1.5"/>
<path d="M181.9 283.8h.8M183.2 283.5a.47 .47 0 0 1 .7-.1 .47 .47 0 0 1 0 .7 .47 .47 0 0 1-.7 0M183.2 283.3v1.5M184.6 283.3v1M185.2 283.3h-.4l-.2 .4M186.9 283.5a.47 .47 0 0 1 .7-.1 .47 .47 0 0 1 0 .7 .47 .47 0 0 1-.7 0M186.9 282.8v1.5M189 282.8l-.7 .3M367.3 280.4v1.5l-1-1.5v1.5M370.8 281.1a.48 .48 0 0 0-.7-.1 .48 .48 0 0 0 0 .8 .48 .48 0 0 0 .7-.1M370.8 280.4v1.5M371.3 281.3h.8a.48 .48 0 0 0-.6-.3 .48 .48 0 0 0-.2 .7 .48 .48 0 0 0 .7 .1l.1-.1"/>
<path d="M374.1 281.2l.9-.1 .1-.5-1-.2v1.5M375.6 280.4v1.5M377 281.1a.47 .47 0 0 0-.7 0 .47 .47 0 0 0 0 .7 .47 .47 0 0 0 .7-.1M377 280.9v1M377.5 281.2l.4-.3 .4 .1 .1 .9M377.5 280.9v1M380.3 280.9h.1M380.3 281.8h.1M400.4 281.2l.8-.1 .1-.5-.9-.1v1.5M400.9 281.2l.5 .8M401.8 281.4h.9a.48 .48 0 0 0-.5-.4 .48 .48 0 0 0-.5 .5 .48 .48 0 0 0 .5 .5l.5-.2M403 281l.5 1 .4-1"/>
<path d="M404.3 281.9h.2zM406 280.5v1.5l-1-1.5v1.5"/>
<circle cx="126.4" cy="262.8" r=".49"/>
<circle cx="187.8" cy="269" r=".49"/>
<circle cx="188.1" cy="276.1" r=".49"/>
<circle cx="287.8" cy="274.9" r=".49"/>
<circle cx="296.5" cy="274.9" r=".5"/>
<circle cx="367.8" cy="273.1" r=".14"/>
<circle cx="367.8" cy="261.4" r=".14"/>
<circle cx="379.3" cy="274" r=".5"/>
<circle cx="401.2" cy="262.3" r=".49"/>
<circle cx="407.3" cy="261.5" r=".14"/>
<circle cx="185.9" cy="283.8" r=".49"/>
<circle cx="188.6" cy="283.8" r=".49"/>
<circle cx="367.8" cy="280.5" r=".14"/>
<circle cx="379.3" cy="281.4" r=".49"/>
<circle cx="406.5" cy="280.6" r=".14"/>
</g>
<!-- layer: TEXTOS -->
<g fill="none" stroke="#000" stroke-width=".28">
<path d="M25 5.1v5M29.5 278.8a.64 .64 0 0 1 1 .3l.1 .5a.89 .89 0 0 1-.6 1.1h-.2a1.27 1.27 0 0 1-.3-1.9zM29.7 274.6l.4-.4v2M37.7 274.7l.4-.5h.4l.4 .4-.3 .7-.9 .9h1.3M37.7 279.2l.4-.5h.4l.4 .4-.3 .7-.9 .9h1.3M39.8 274.3a.63 .63 0 0 1 1 .3l.1 .5a.87 .87 0 0 1-.8 1.1 1.29 1.29 0 0 1-.3-1.9zM40.7 278.7h-.9l-.2 .9a.71 .71 0 0 1 1.1-.1 .71 .71 0 0 1-.1 1.1 .71 .71 0 0 1-1-.3M43.1 273.8l-1.7 3.1M43.1 278.3l-1.7 3.1M43.8 274.6l.5-.4v2M43.8 279.1l.5-.4v2M45.6 274.7l.3-.5h.4l.4 .4-.3 .7-.9 .9h1.3"/>
<path d="M45.7 279.1l.5-.4v2M49 273.8l-1.7 3.1M49 278.3l-1.7 3.1M49.6 274.7l.3-.5h.4l.4 .4-.3 .7-.9 .9h1.3M49.6 279.2l.3-.5h.4l.4 .4-.3 .7-.9 .9h1.3M52.8 275.5h-1.4l.9-1.3v2M62.2 279.2a.73 .73 0 0 0-.8-.5 .73 .73 0 0 0-.6 .8v.5a.71 .71 0 0 0 .7 .7 .71 .71 0 0 0 .7-.7h-.4M66.1 278.7v2M68.2 278.9v1.8l-1.3-1.8v1.8M69.1 279a.73 .73 0 0 1 .8-.3 .73 .73 0 0 1 .5 .8v.5a.76 .76 0 0 1-.7 .7 .76 .76 0 0 1-.8-.7zM197 268.1l.5-.4v2M197 275.3l.5-.4v2.1"/>
<path d="M198.9 268.1l.5-.4v2M198.9 275.3l.5-.4v2.1M202.2 267.3l-1.7 3M202.2 274.6l-1.7 3M202.9 268.1l.5-.4v2M202.9 275.3l.5-.4v2.1M204.9 268.1l.4-.4v2M204.9 275.3l.4-.4v2.1M208.1 267.3l-1.7 3M208.1 274.6l-1.7 3M208.7 268.2l.3-.5h.4l.4 .4-.3 .6-.9 1h1.3M208.7 275.4l.3-.5h.4l.4 .4-.3 .7-.9 1h1.3"/>
<path d="M211.9 269h-1.4l.9-1.3v2M211.9 276.3h-1.4l.9-1.4v2.1M220.4 275.9h.8M220.9 268.7h.8M221.7 274.9h-1.3v2.1M222.1 276.8h.2zM222.1 267.7h-1.2v2h1.2M222.7 269.6h.2zM223.1 277v-2.1l.7 2.1 .8-2.1v2.1M223.4 269.7l.7-2 .8 2M223.6 269.1h1M225.4 276.8h.2z"/>
<path d="M225.4 269.6h.2zM226 267.7h1.4M226.7 267.7v2M227.6 275.4a.73 .73 0 0 0-.8-.5 .73 .73 0 0 0-.6 .8v.5a.73 .73 0 0 0 .6 .8 .73 .73 0 0 0 .8-.5M227.9 269.5v.2zM228.3 276.8h.2zM29.1 285.2l.8-2 .8 2M29.4 284.6h1M37.8 283.6l.5-.4v2M39.7 283.6l.5-.4v2M42.9 282.8l-1.7 3.1M43.7 283.6l.5-.4v2"/>
<path d="M45.6 283.6l.5-.4v2M48.9 282.8l-1.8 3.1M49.4 283.7l.2-.4 .6-.1 .4 .6-1.3 1.4h1.4M52.7 284.6h-1.5l1-1.4v2M52.8 280h-1.4l.9-1.3v2M62 284.2h.8M62.9 280.6h.2zM63.3 283.2h-1.3v2h1.3M63.9 280.7v-2l.7 2 .8-2v2M63.9 285v.2zM64.5 285.2l.8-2 .7 2M64.8 284.6h1"/>
<path d="M66.6 285v.2zM67.2 283.2h1.3M67.9 283.2v2M69.1 285v.2z"/>
</g>
<!-- layer: PRINCIPAL -->
<g fill="none" stroke="#000" stroke-width=".28">
<path d="M25 260.1h385M25 264.5h210M25 278.1h155M25 273.5h155M25 269.1h155M35 260.1v26.9M55 260.1v26.9M75 260.1v26.9M180 272h55M180 279.6h55M195 260.1v26.9M215 260.1v26.9"/>
<path d="M235 260.1v26.9M282 272h127.9M298.3 279.3h.8M299.6 278.1h-1.3v2.5M300.1 278.1v1.8a.71 .71 0 0 0 .8 .7 .71 .71 0 0 0 .7-.7v-1.8M303.8 278.1v2.5l-1.4-2.5v2.5M306 278.7a.78 .78 0 0 0-.9-.6 .78 .78 0 0 0-.6 .9v.6a.78 .78 0 0 0 .6 1 .78 .78 0 0 0 .9-.6M306.7 278.1v2.5M307.8 278.2a.82 .82 0 0 1 .9 0 .82 .82 0 0 1 .4 .8v.6a.82 .82 0 0 1-.8 1 .82 .82 0 0 1-.9-1l.1-.9zM311.2 278.1v2.5l-1.4-2.5v2.5M312 279.7h1M313.8 278.1v2.5h1.2"/>
<path d="M317.6 278.1v2.5M319.9 278.1v2.5l-1.4-2.5v2.5M320.4 278.1l.8 1.2v1.3M322 278.1l-.8 1.2M323.8 278.1h-1.3v2.5M325.9 278.7a.78 .78 0 0 0-1-.6 .78 .78 0 0 0-.6 .9v.6a.78 .78 0 0 0 .6 1 .78 .78 0 0 0 1-.6M328 278.7a.78 .78 0 0 0-1-.6 .78 .78 0 0 0-.5 .9v.6a.78 .78 0 0 0 .5 1 .78 .78 0 0 0 1-.6M328.7 278.1v2.5M329.7 278.4a1.12 1.12 0 0 1 1.3 .8 1.12 1.12 0 0 1-.7 1.4h-.4a1.36 1.36 0 0 1-.2-2.2zM330.5 277.6l-.8 .5M333 278.1v2.5l-1.4-2.5v2.5M337.3 278.1h-1.3v2.5"/>
<path d="M338.1 278.2a.82 .82 0 0 1 .9 0 .82 .82 0 0 1 .3 .8v.6a.82 .82 0 0 1-.8 1 .82 .82 0 0 1-.8-1v-.6zM339.7 278.1h1.4M340.4 278.1v2.5M341.9 278.2a.82 .82 0 0 1 .9 0 .82 .82 0 0 1 .4 .8v.6a.82 .82 0 0 1-.9 1 .82 .82 0 0 1-.8-1l.1-.9zM343.6 278.1l.8 2.5 .8-2.5M346 278.2a.82 .82 0 0 1 .9 0 .82 .82 0 0 1 .3 .8v.6a.82 .82 0 0 1-.8 1 .82 .82 0 0 1-.8-1v-.6zM347.9 278.1v2.5h1.2M349.3 278.1h1.5M350 278.1v2.5M351.3 279.7h1M353.1 278.1v2.5M355.3 278.7a.78 .78 0 0 0-.9-.6 .78 .78 0 0 0-.6 .9v.6a.78 .78 0 0 0 .6 1 .78 .78 0 0 0 .9-.6"/>
<path d="M356 279.7h1M364.9 279.6h45M397.4 260.1v26.9M25 287h385M25 282.5h155M180 287v-26.9v26.9M282 287v-26.9v26.9M311.7 280.6l.8-2.5 .8 2.5M350.9 280.6l.8-2.5 .9 2.5M355.7 280.6l.8-2.5 .8 2.5M365 287v-26.9v26.9M369.9 284.8h-1.2l.8-1.7v2.5"/>
<path d="M370.3 283.1h1.2l-.8 2.5M372 283.1h1.2l-.9 2.5M373.7 283.7l.1-.3a.55 .55 0 0 1 .8-.1 .55 .55 0 0 1 .1 .8l-1 1.5h1.1M375.4 284.6h1.5M377.7 283.2l.5-.1a1.77 1.77 0 0 1 0 2.5h-.2a2.09 2.09 0 0 1-.3-2.4zM379.3 283.1h1l-.5 1a.75 .75 0 0 1 .5 .9 .75 .75 0 0 1-1 .5l-.1-.4M380.9 284.6h1.5M383.1 284.3h.7M384.2 283.1h-1.1v2.5h1.1M384.7 284.6h1.5M386.8 284.3h.7M387.9 283.1h-1.1v2.5h1.1"/>
<path d="M388.4 284.3h.7M389.5 283.1h-1.1v2.5M389.9 284.6h1.5M392.2 283.2l.5-.1a1.77 1.77 0 0 1 0 2.5h-.2a2.09 2.09 0 0 1-.3-2.4zM393.9 283.6l.4-.5v2.5M403.4 283.8l.6-.4v2.5"/>
</g>
<!-- layer: 0 -->
<path d="M235.3 234v.5l59.7-.5zM235.3 234.5l59.7-.5-.5 .5zM295 234l-.5 .5 .5 21zM294.5 234.5l.5 21-.5-.5zM235.1 255.5h59.9l-.5-.5zM235.1 255.5l.5-.5h58.9zM235.1 234.3v21.2l.5-.5zM235.1 234.3h.5v20.7z" fill="#000" stroke="#000" stroke-width=".28"/>
<text font-size="41.6" fill="#000a00" x="190.1" y="4.6">H5</text>
<text font-size="7.5" x="399" y="271.3">5/5</text>
<g font-size="7">
<text x="236" y="241.2">CONFORME A</text>
<text x="235.7" y="248.2">FABRICACIÓN</text>
</g>
<text font-size="6.2" x="294.2" y="271.6">PANELES SOLARES</text>
<text font-size="5.9" x="374.3" y="269.1">3207</text>
<g font-size="5.7">
<text x="169.3" y="8.1">10</text>
<text x="184.9" y="8.1">11</text>
<text x="199.3" y="8.1">12</text>
<text x="214.5" y="8.1">13</text>
<text x="229.3" y="8.1">14</text>
<text x="244.5" y="8.1">15</text>
<text x="259.3" y="8.1">16</text>
<text x="274.5" y="8.1">17</text>
<text x="289.3" y="8.1">18</text>
<text x="304.4" y="8.1">19</text>
<text x="319.3" y="8.1">20</text>
<text x="334.4" y="8.1">21</text>
<text x="349.2" y="8.1">22</text>
<text x="364.1" y="8.1">23</text>
<text x="379.2" y="8.1">24</text>
<text x="394.1" y="8.1">25</text>
<text x="314.3" y="285.7">ROGIRO ACEROS</text>
</g>
<text font-size="5.3" fill="#000a00" x="332.3" y="47.6">Q01 INTERRUPTOR DE CABECERA</text>
<g font-size="5.3">
<text x="261.8" y="163.3">RELECO C7-A20 220Vca</text>
<text x="286.1" y="177.1">A1</text>
<text x="285.8" y="182.7">A2</text>
<text x="59.6" y="277.3">G.MIÑO</text>
<text x="76.9" y="277.6">CONFORME A FABRICACION</text>
<text x="76.6" y="282.2">APTO PARA CONSTRUIR</text>
<text x="76.9" y="286.8">PARA COMENTARIOS</text>
</g>
<text font-size="5.1" x="295" y="265.2">ROGIRO ACEROS</text>
<g font-size="4.9">
<text x="276.6" y="177.4" transform="rotate(-90 276.6 177.4)">11</text>
<text x="272.3" y="182.4">14</text>
</g>
<g font-size="4.4">
<text x="14.5" y="249.4" transform="rotate(-90 14.5 249.4)">SE RESERVA</text>
<text x="26.8" y="264.6">Rev.</text>
<text x="40.9" y="264.6">Fecha</text>
<text x="60.7" y="264.6">Nombre</text>
<text x="200.7" y="264.6">Fecha</text>
<text x="219.8" y="264.6">Nombre</text>
</g>
<text font-size="4.2" x="338.7" y="53.4">3VA1220-5GF42-0AA0</text>
<g font-size="4.2" fill="#000a00">
<text x="78.2" y="54.5">VIENE DE HOJA 03</text>
<text x="196.4" y="165.3">ALIM 110VAC</text>
<text x="118.6" y="170.9">X4</text>
<text x="196.1" y="170.3">pos interupto. De</text>
<text x="196.1" y="175.3">hoja 03.</text>
<text x="130.3" y="206.4">HACIA HOJA 03</text>
</g>
<text font-size="3.5" x="237.3" y="253.7">PROYECCIÓN ELECTROLUZ SRL</text>
<g font-size="3.1">
<text x="28.6" y="268.5">.</text>
<text x="43.7" y="268.5">.</text>
<text x="64.2" y="268.5">.</text>
<text x="76.9" y="268.8">.</text>
<text x="28.6" y="273">.</text>
<text x="43.7" y="273">.</text>
<text x="64.2" y="273">.</text>
</g>
<g font-size="2.8" fill="#000a00">
<text x="84.5" y="16.1">TABLERO DE PROTECCION</text>
<text x="235.2" y="171.7">(+110-9)</text>
<text x="280.8" y="171.1">2</text>
<text x="297.8" y="172.3">(INT-ON)</text>
<text x="319.4" y="173.2">DE H04</text>
<text x="119.2" y="178.8">DI3</text>
<text x="232.5" y="176.3">1.5mm2 - Ne</text>
<text x="122.7" y="182.1">1</text>
<text x="204.9" y="181.6">(R+110-9)</text>
<text x="143.3" y="191.5">(-110-9)</text>
<text x="203.2" y="186.2">1.5mm2 - Ne</text>
<text x="122.9" y="192.1">2</text>
<text x="140.3" y="196.1">1.5mm2 - Ne</text>
<text x="251.9" y="203.9">DE</text>
<text x="251.3" y="207.3">H02</text>
<text x="275.8" y="204.5">(C-220)</text>
</g>
<text font-size="2.8" x="217.5" y="16.1">TABLERO DE PROTECCIÓN/AUXILIARES MEDIDOR DE GENERACIÓN</text>
<text font-size="2.8" fill="#000505" x="80.4" y="74.6">P3U30-6AAA2BCAA</text>
<g font-size="2.6">
<text x="76.9" y="273">.</text>
<text x="377.8" y="278.7">-</text>
</g>
</svg>
